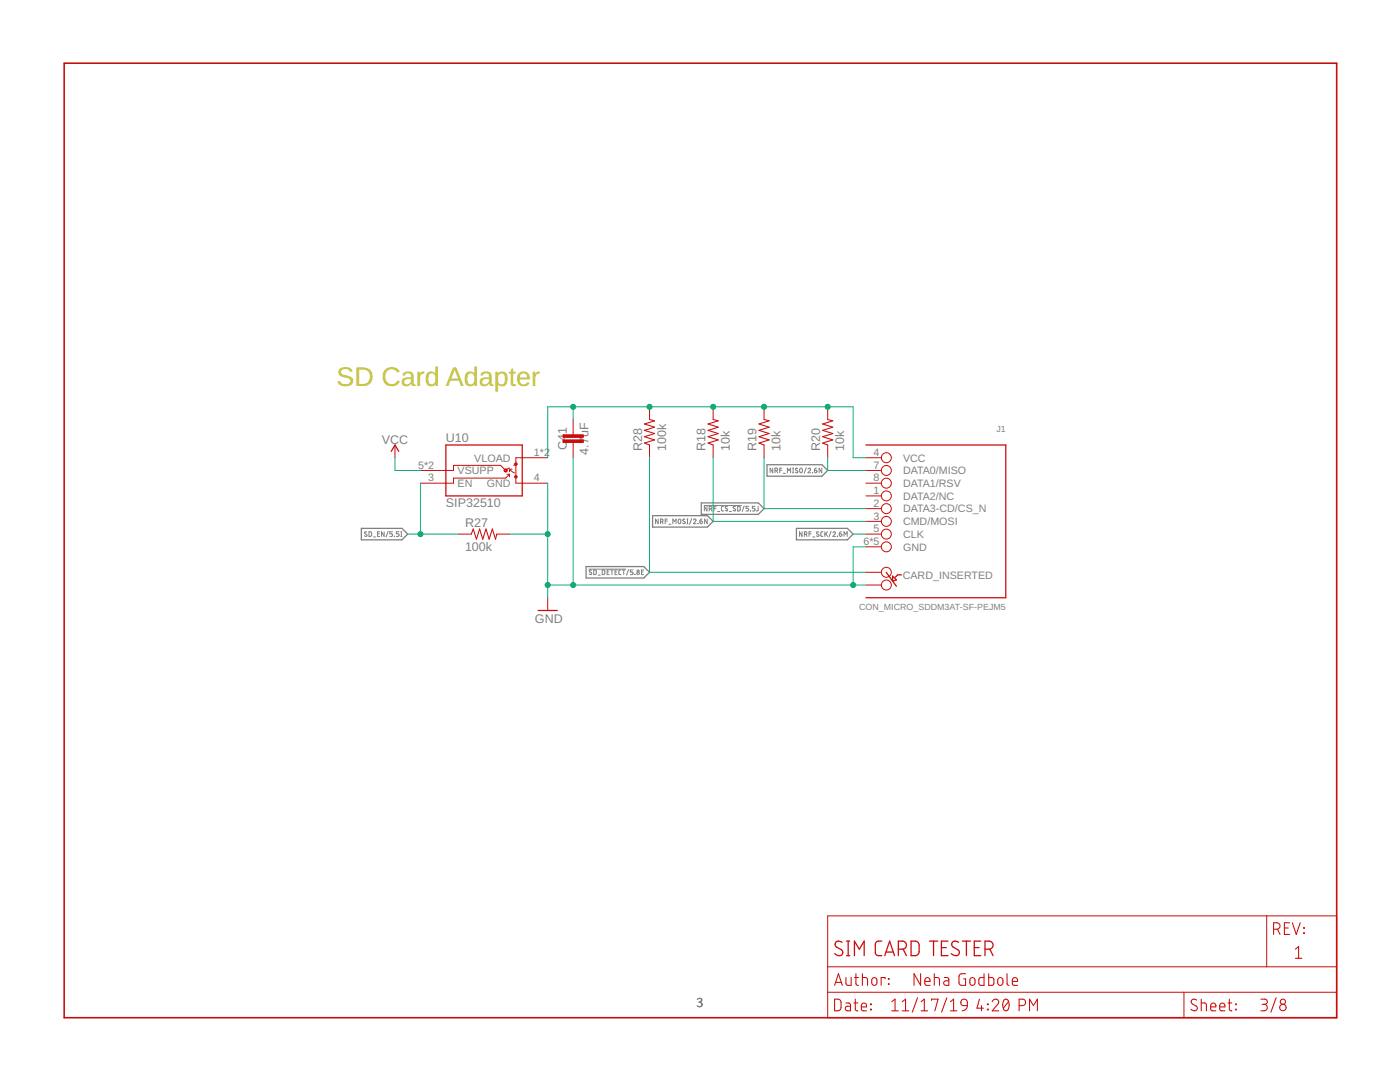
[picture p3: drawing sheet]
<svg xmlns="http://www.w3.org/2000/svg" width="279mm" height="216mm" viewBox="0 0 279 216" stroke-linecap="round" stroke-linejoin="round" font-family="sans-serif">
<path d="M153.1 92.7h10.9l1.2 1.2-1.2 1.1h-10.9zM72.1 105.4h8.1l1.2 1.2-1.2 1.1h-8.1zM117 113.1h11.5l1.1 1.1-1.1 1.1h-11.5zM130.2 102.9h11l1.1 1.1-1.1 1.2h-11zM140 100.4h11.3l1.2 1.1-1.2 1.1h-11.3zM158.9 105.4h10.2l1.2 1.2-1.2 1.1h-10.2z" fill="none" stroke="#808080" stroke-width=".25"/>
<g fill="none" stroke="#808080" stroke-width=".2">
<path d="M154.2 93.4v.9l-.5-.9v.9M154.7 93.9l.4-.1v-.3l-.4-.1v.9M155 93.9l.2 .4M155.6 93.8h.4M156 93.4h-.4v.9M156.3 94.4h.5M157.1 94.3v-.9l.4 .5 .3-.5v.9M158.2 93.4h.2M158.2 94.3h.2M158.3 93.4v.9M159.2 93.5l-.3-.1-.2 .2 .5 .4v.2l-.2 .1-.3-.1M159.7 93.5l.2-.1 .2 .2v.6l-.2 .1-.3-.2z"/>
<path d="M160.9 93.3l-.4 1.1M161.2 93.6a.26 .26 0 0 1 .4-.2 .26 .26 0 0 1 .1 .4l-.5 .5h.6M162.1 94.3h.1M162.5 93.8h.3a.26 .26 0 0 1 .2 .3 .26 .26 0 0 1-.2 .2 .26 .26 0 0 1-.3-.2zM162.9 93.4l-.3 .1-.1 .3M164 93.4v.9l-.5-.9v.9M73.2 106.2l-.3-.1-.2 .2 .5 .4v.2l-.2 .1-.3-.1M73.6 106.1l.5 .2 .1 .5-.2 .2h-.4zM74.5 107.1h.5M75.4 106.5h.3M75.8 106.1h-.4v.9h.4M76.7 106.1v.9l-.6-.9v.9"/>
<path d="M77.5 106l-.5 1.1M78.3 106.1h-.5v.4l.4 .1 .1 .1-.1 .3h-.4M78.7 107h.1M79.6 106.1h-.5v.4l.4 .1 .1 .1-.1 .3h-.4M80 106.1h.2M80 107h.2M80.1 106.1v.9M117.5 113.6h7.4M118 113.8l-.3-.1-.1 .2 .5 .4v.3l-.2 .1-.3-.2M118.5 113.7h.4l.1 .2v.6l-.1 .1-.4 .1zM119.4 114.8h.4M120.2 113.7h.3l.2 .2v.5l-.2 .2-.3 .1z"/>
<path d="M121.2 114.1h.3M121.6 113.7h-.4v1h.4M121.9 113.7h.5M122.1 113.7v1M122.7 114.1h.4M123.2 113.7h-.5v1h.5M123.9 113.7h-.3l-.1 .2v.7l.4 .1M124.2 113.7h.5M124.5 113.7v1M125.5 113.6l-.5 1.2M126.3 113.7h-.5v.4l.4 .1 .1 .1-.1 .3-.4 .1M126.7 114.7h.1"/>
<path d="M128 114.1h.3M128.4 113.7h-.4v1h.4M131.4 103.6v.9l-.6-.9v.9M131.8 104.1l.5-.1v-.3l-.5-.1v.9M132.1 104.1l.2 .4M132.8 104h.4M133.2 103.6h-.4v.9M133.5 104.6h.4M134.3 104.5v-.9l.3 .5 .3-.5v.9M135.4 103.6h.3l.1 .1v.7l-.1 .1-.4-.3zM136.7 103.6h-.3l-.2 .2 .5 .4v.2l-.2 .1-.3-.1M137.1 103.6h.2"/>
<path d="M137.1 104.5h.2M137.2 103.6v.9M138 103.5l-.4 1.1M138.4 103.8a.26 .26 0 0 1 .3-.2 .26 .26 0 0 1 .1 .4l-.4 .5h.5M139.3 104.5h.1M139.7 104h.3a.26 .26 0 0 1 .2 .3 .26 .26 0 0 1-.3 .2 .26 .26 0 0 1-.2-.3zM140.1 103.6l-.3 .1-.1 .3M140.5 100.9h7.5M141.1 101v1l-.5-1v1M141.1 103.6v.9l-.5-.9v.9M141.5 101.5h.5v-.4l-.5-.1v1M141.9 101.5l.2 .5"/>
<path d="M142.5 101.4h.4M142.9 101h-.4v1M143.2 102.1h.4M144.4 101h-.3l-.1 .2v.7l.4 .1M145.2 101.1l-.4-.1-.1 .2 .5 .4v.3l-.2 .1-.3-.2M145.6 102.1h.4M146.8 101.1l-.4-.1-.1 .2 .5 .4v.3l-.2 .1-.3-.2M147.2 101l.5 .2v.6l-.1 .1-.4 .1zM148.5 100.9l-.4 1.2M149.4 101h-.5v.4h.3l.2 .2-.1 .3-.4 .1M149.8 102h.1M150.7 101h-.5v.4h.3l.2 .2-.1 .3-.4 .1"/>
<path d="M151.3 101v.9l-.3 .1M160.1 106.1v.9l-.5-.9v.9M160.5 106.6l.5-.1v-.3l-.5-.1v.9M160.8 106.6l.3 .4M161.5 106.5h.4M161.9 106.1h-.4v.9M162.2 107.1h.4M163.4 106.2l-.4-.1v.2l.4 .4v.2l-.2 .1-.3-.1M164.2 106.1h-.3l-.1 .2v.6l.4 .1M164.6 106.1v.9M164.8 106.5l.3 .5M165.1 106.1l-.5 .6"/>
<path d="M165.9 106l-.5 1.1M166.2 106.3a.26 .26 0 0 1 .4-.2 .26 .26 0 0 1 .1 .4l-.5 .5h.5M167.1 107h.1M167.2 107h.1M167.5 106.5h.3a.27 .27 0 0 1 .2 .3 .27 .27 0 0 1-.2 .2 .27 .27 0 0 1-.3-.2zM167.9 106.1l-.3 .1-.1 .3M168.4 107v-.9l.4 .5 .3-.5v.9"/>
<circle cx="127.3" cy="114.4" r=".26"/>
<circle cx="127.3" cy="113.9" r=".21"/>
</g>
<g fill="none" stroke="#c90d0c" stroke-width=".2">
<path d="M78.8 88.8v2.5M100.7 93.6l-.8-.7h-9.4v1h-6.6M101.2 94.6h.5M101.6 93.4l-.4 .2M101.7 93.6l1 .8M101.7 94.6l-.8 .8h-10.4v1h-6.6M101.7 93.6v.5M101.7 94.6v.5M101.7 93.6h.5M103 95.4v1h6.3M103 92.6l-.5 .3M109.3 91.3h-6.3v3.6"/>
<path d="M114.4 83.7v3.1M114.4 88.3v3M129.6 81.2v2.5M129.6 88.8v2.5M142.3 81.2v2.5M142.3 88.8v2.5M152.5 81.2v2.5M152.5 88.8v2.5M165.2 81.2v2.5M165.2 88.8v2.5M172.8 93.9h3.1M172.8 96.4h3.1"/>
<path d="M172.8 99h3.1M172.8 91.3h3.1M91.5 106.6h2.6M99.1 106.6h2.6M109.3 119.3v2.5M172.8 101.5h3.1M172.8 104h3.1M172.8 106.6h3.1M172.8 109.1h3.1M172.8 114.2h3.1M172.8 116.7h3.1M165.2 182.8h101.6v20.3h-101.6z"/>
<path d="M165.2 198h101.6M165.2 192.9h101.6M236.3 198v5.1M252.8 182.8v10.1"/>
<circle cx="176.9" cy="93.9" r=".99"/>
<circle cx="176.9" cy="96.4" r=".99"/>
<circle cx="176.9" cy="99" r=".99"/>
<circle cx="176.9" cy="91.3" r=".99"/>
<circle cx="176.9" cy="109.1" r=".99"/>
<circle cx="176.9" cy="101.5" r=".99"/>
<circle cx="176.9" cy="106.6" r=".99"/>
<circle cx="176.9" cy="104" r=".99"/>
<circle cx="176.9" cy="114.2" r=".99"/>
<circle cx="176.9" cy="116.7" r=".99"/>
</g>
<g fill="#c90d0c" stroke="#c90d0c" stroke-width=".2">
<path d="M112.4 87.8h4v.5h-4z"/>
<path d="M112.4 86.8h4v.5h-4z"/>
</g>
<g fill="none" stroke="#c90d0c" stroke-width=".25">
<path d="M78.1 90.1l.7-1.3 .8 1.3M89 88.8h15.2v10.2h-15.2zM172.8 88.8h27.9v30.5h-27.9M176.9 114.2l2 2.8M178.1 115l.8 .7-.8 .3zM179.9 114.7h-.7l-.6 .5M107.4 121.8h3.8M168 188a.77 .77 0 0 0-.9-.2 .77 .77 0 0 0-.4 .9l.3 .3 .9 .5a.7 .7 0 0 1 .1 1 .7 .7 0 0 1-1 .1l-.4-.3M169 190.7h.6M169 187.8h.6M169.3 187.8v2.9M170.5 190.7v-2.9l1 1.6 1-1.6v2.9"/>
<path d="M176 187.8h-.9l-.3 .2-.1 .4v1.7l.1 .3 .3 .3h.9M176.6 190.7l.9-2.9 1 2.9M176.8 190h1.5M179.3 189.4h.8a.8 .8 0 0 0 .8-.8 .8 .8 0 0 0-.8-.8h-.8v2.9M180.3 189.4l.6 1.3M181.8 187.8a1.43 1.43 0 0 1 1.4 .2l.2 .6v1.5l-.2 .4a1.43 1.43 0 0 1-1.4 .2zM185.5 187.8h1.6M186.3 187.8v2.9M187.9 189.1h.9M189.2 187.8h-1.3v2.9h1.3M191.3 188a.73 .73 0 0 0-1.1-.1 .73 .73 0 0 0 0 1.1l.9 .5a.7 .7 0 0 1 .2 1 .7 .7 0 0 1-1 .1l-.5-.3M192.1 187.8h1.6"/>
<path d="M192.9 187.8v2.9M194.4 189.1h1M195.7 187.8h-1.3v2.9h1.3M196.6 189.4h.8a.8 .8 0 0 0 .8-.8 .8 .8 0 0 0-.8-.8h-.8v2.9M197.5 189.4l.7 1.3"/>
</g>
<g fill="#c90d0c" stroke="#c90d0c" stroke-width=".2">
<path d="M100.6 93.7a.32 .32 0 0 1 .6 0 .32 .32 0 0 1-.2 .5 .32 .32 0 0 1-.4-.3l.2-.1a.18 .18 0 0 1 .2-.1 .18 .18 0 0 1 0 .3 .18 .18 0 0 1-.2 0l-.2-.1z" fill-rule="evenodd"/>
<circle cx="103" cy="95.1" r=".25"/>
<circle cx="103" cy="92.6" r=".25"/>
</g>
<g fill="none" stroke="#c90d0c" stroke-width=".21">
<path d="M129.6 83.7l1 .3-2 .6 2 .6-2 .7 2 .6-2 .6 2 .7-2 .6 1 .4M142.3 83.7l1 .3-2 .6 2 .6-2 .7 2 .6-2 .6 2 .7-2 .6 1 .4M152.5 83.7l1 .3-2 .6 2 .6-2 .7 2 .6-2 .6 2 .7-2 .6 1 .4M165.2 83.7l1 .3-2 .6 2 .6-2 .7 2 .6-2 .6 2 .7-2 .6 1 .4M94.1 106.6l.3-1 .7 2 .6-2 .7 2 .6-2 .6 2 .7-2 .6 2 .2-1M166.6 199.4h.8l.4 .4v1.5l-.4 .4h-.8zM166.6 196.6l.7-2.3 .8 2.3M166.8 196h1.1M168.8 195.1v1.1l.2 .3 .2 .1h.7v-1.5M170.5 195.1h.8M170.7 199.4v2.1l.5 .2M170.8 194.3v2.1l.5 .2"/>
<path d="M172.1 195.1h.6l.4 .2v1.3M172.1 194.3v2.3M174.1 195.2l.5-.1a.87 .87 0 0 1 0 1.5h-.4l-.2-.3zM176.6 195.3v-.2h-.7v1.5M177.3 195.3l.1 .1zM177.3 196.3l.1 .1zM178 199.9l.6-.5v2.3M180.1 199.9l.6-.5v2.3M183.1 199.1l-1 2.9M183.7 194.3v2.3l-1.3-2.3v2.3M183.8 199.9l.7-.5v2.3M184.6 195.8h1a.54 .54 0 0 0-.4-.7 .54 .54 0 0 0-.6 .5l.1 .9 .9 .1"/>
<path d="M185.9 199.6v-.2h1.3l-.6 2.3M186.5 195.1h.6l.4 .2v1.3M186.5 194.3v2.3M188.4 195.1h.6l.3 .2 .1 1.3h-.6a.46 .46 0 0 1-.5-.4 .46 .46 0 0 1 .5-.5h.6M189 199.1l-1.1 2.9M189.7 199.9l.6-.5v2.3M191.9 199.6a.66 .66 0 0 1 .7-.2 .66 .66 0 0 1 .5 .6v.7h-.8a.64 .64 0 0 1-.4-1.1zM192.7 194.3h-1l-.3 .3v1.5l.3 .5h1v-1.3h-.4M193.7 195.2l.5-.1a.87 .87 0 0 1 0 1.5h-.4l-.2-.3zM195.5 199.4l-.5 1.8h1.3M196.4 194.3v2.3h-.8l-.3-.4 .1-.9 .3-.2h.7M197.3 194.3v2.3h.8l.3-.4-.1-.9-.3-.2h-.7"/>
<path d="M198 199.9a.64 .64 0 0 1 .9-.5 .64 .64 0 0 1 .2 1l-1.1 1.3h1.3M199.2 195.2l.5-.1a.87 .87 0 0 1 0 1.5h-.3l-.3-.3zM200.5 199.5a.65 .65 0 0 1 .7 0 .65 .65 0 0 1 .2 .7 1.1 1.1 0 0 1-.6 1.5 1.38 1.38 0 0 1-.5-2zM201 194.3v2.1l.4 .2M201.3 199.9l-1.1 1.3M202 195.8h1.1a.54 .54 0 0 0-.4-.7 .54 .54 0 0 0-.7 .5l.1 .9 1 .1M238.8 199.6a.59 .59 0 0 0-.9-.2 .59 .59 0 0 0 .1 .9l.7 .4a.54 .54 0 0 1 .2 .8 .54 .54 0 0 1-.8 .2l-.4-.3M239.7 199.4v2.3M245.3 199.4l.1 2.1 .5 .2M251.6 199.4h.8a.52 .52 0 0 1 .5 .5 .52 .52 0 0 1-.5 .5h-.5M254.2 185.4h.6a.65 .65 0 0 0 .7-.6 .65 .65 0 0 0-.7-.7h-.6v2.4M254.7 199.1l-1.1 2.9"/>
<path d="M255 185.4l.5 1.1M256.3 185.2h.8M257.4 184.1h-1.1v2.4h1.1M257.9 184.1l.8 2.4 .8-2.4M258.5 189.4l.7-.5v2.3M258.5 191.2h1.3M260.2 185.1l.1 .1zM260.2 186.1l.1 .2zM168.8 200.1l.7 .1 .2 .3v1.2h-.6a.46 .46 0 0 1-.4-.5 .46 .46 0 0 1 .4-.4h.6M170.4 200.1h.8M171.9 200.9h1a.54 .54 0 0 0-.3-.7 .54 .54 0 0 0-.7 .5l.1 .9 .9 .1M173.7 200.3l.2 .2z"/>
<path d="M173.7 201.4l.2 .1zM178 201.7h1.3M180.1 201.7h1.3M183.8 201.7h1.3M189.7 201.7h1.3M193.1 200.7l-.4 .7-.7 .3M195.9 200.7v1M197.1 201.4l.1 .1zM197.1 200.3l.1 .2zM203.4 200.7a1.16 1.16 0 0 0 1.2-.3l.1-.6-.3-.3-1-.1v2.3M205.5 201.7v-2.3l.7 1.3 .8-1.3v2.3M239.7 200.1h.7l.3 .3 .1 1.3"/>
<path d="M241.6 200.9h1.1a.54 .54 0 0 0-.4-.7 .54 .54 0 0 0-.7 .5l.1 .9 1 .1M243.4 200.9h1.1a.54 .54 0 0 0-.4-.7 .54 .54 0 0 0-.7 .5l.1 .9 1 .1M245.1 200.1h.8M246.6 201.4l.1 .1zM246.6 200.3l.1 .2zM252.3 200.4a.65 .65 0 0 1 .6 .7 .65 .65 0 0 1-.6 .6h-.7"/>
<circle cx="256" cy="199.9" r=".52"/>
<circle cx="256" cy="201" r=".65"/>
</g>
<path d="M12.8 12.6h254v190.5h-254z" fill="none" stroke="#c90d0c" stroke-width=".32"/>
<g fill="none" stroke="#0dab76" stroke-width=".2">
<path d="M78.8 91.3v2.6h5.1M83.9 96.4v10.2M109.3 91.3v-10.1h61v10.1h2.5M109.3 96.4v22.9M114.4 81.2v2.5M114.4 91.3v25.4M129.6 91.3v22.9h43.2M142.3 91.3v12.7h30.5M152.5 91.3v10.2h20.3M165.2 91.3v2.6h7.6M81.4 106.6h10.1M101.7 106.6h7.6"/>
<path d="M109.3 116.7h63.5M170.3 106.6h2.5M172.8 109.1h-2.5v7.6"/>
</g>
<g fill="#0dab76" stroke="#0dab76" stroke-width=".2">
<circle cx="170.3" cy="116.7" r=".51"/>
<circle cx="109.3" cy="116.7" r=".51"/>
<circle cx="114.4" cy="116.7" r=".51"/>
<circle cx="109.3" cy="106.6" r=".51"/>
<circle cx="152.5" cy="81.2" r=".51"/>
<circle cx="165.2" cy="81.2" r=".51"/>
<circle cx="114.4" cy="81.2" r=".51"/>
<circle cx="129.6" cy="81.2" r=".51"/>
<circle cx="142.3" cy="81.2" r=".51"/>
<circle cx="83.9" cy="106.6" r=".51"/>
</g>
<text font-size="5.4" fill="#c8c832" x="67.2" y="77.1">SD Card Adapter</text>
<text font-size="2.7" x="139" y="200.9">3</text>
<g font-size="2.5" fill="#808080">
<text x="76.2" y="88.5">VCC</text>
<text x="89" y="88.3">U10</text>
<text x="113.1" y="89.8" transform="rotate(-90 113.1 89.8)">C</text>
<text x="113.1" y="88" transform="rotate(-90 113.1 88)">4</text>
<text x="113.1" y="86.6" transform="rotate(-90 113.1 86.6)">1</text>
<text x="117.4" y="90.7" transform="rotate(-90 117.4 90.7)">4.7uF</text>
<text x="128.1" y="90.1" transform="rotate(-90 128.1 90.1)">R28</text>
<text x="132.9" y="90.1" transform="rotate(-90 132.9 90.1)">100k</text>
<text x="140.8" y="90.1" transform="rotate(-90 140.8 90.1)">R18</text>
<text x="145.6" y="90.1" transform="rotate(-90 145.6 90.1)">10k</text>
<text x="151" y="90.1" transform="rotate(-90 151 90.1)">R19</text>
<text x="155.8" y="90.1" transform="rotate(-90 155.8 90.1)">10k</text>
<text x="163.7" y="90.1" transform="rotate(-90 163.7 90.1)">R20</text>
<text x="168.5" y="90.1" transform="rotate(-90 168.5 90.1)">10k</text>
<text x="89" y="101.2">SIP32510</text>
<text x="92.8" y="105.1">R27</text>
<text x="92.8" y="109.9">100k</text>
<text x="106.8" y="124.3">GND</text>
</g>
<g font-size="2.1" fill="#808080">
<text x="83.4" y="93.5">5*2</text>
<text x="91.3" y="94.6">VSUPP</text>
<text x="94.7" y="92.1">VLOAD</text>
<text x="106.6" y="91">1*2</text>
<text x="174.4" y="93.5">7</text>
<text x="174.4" y="91">4</text>
<text x="180.2" y="94.6">DATA0/MISO</text>
<text x="180.2" y="92.1">VCC</text>
<text x="85.5" y="96.1">3</text>
<text x="91.3" y="97.2">EN</text>
<text x="97.2" y="97.2">GND</text>
<text x="106.6" y="96.1">4</text>
<text x="174.4" y="96.1">8</text>
<text x="174.4" y="98.6">1</text>
<text x="174.4" y="101.1">2</text>
<text x="180.2" y="97.2">DATA1/RSV</text>
<text x="180.2" y="99.7">DATA2/NC</text>
<text x="174.4" y="103.7">3</text>
<text x="174.4" y="106.2">5</text>
<text x="180.2" y="102.3">DATA3-CD/CS_N</text>
<text x="180.2" y="104.8">CMD/MOSI</text>
<text x="180.2" y="107.3">CLK</text>
<text x="172.3" y="108.8">6*5</text>
<text x="180.2" y="109.9">GND</text>
<text x="180.2" y="115.5">CARD_INSERTED</text>
</g>
<g font-size="1.8" fill="#808080">
<text x="198.8" y="86.3">J1</text>
<text x="171.4" y="121.8">CON_MICRO_SDDM3AT-SF-PEJM5</text>
</g>
</svg>
